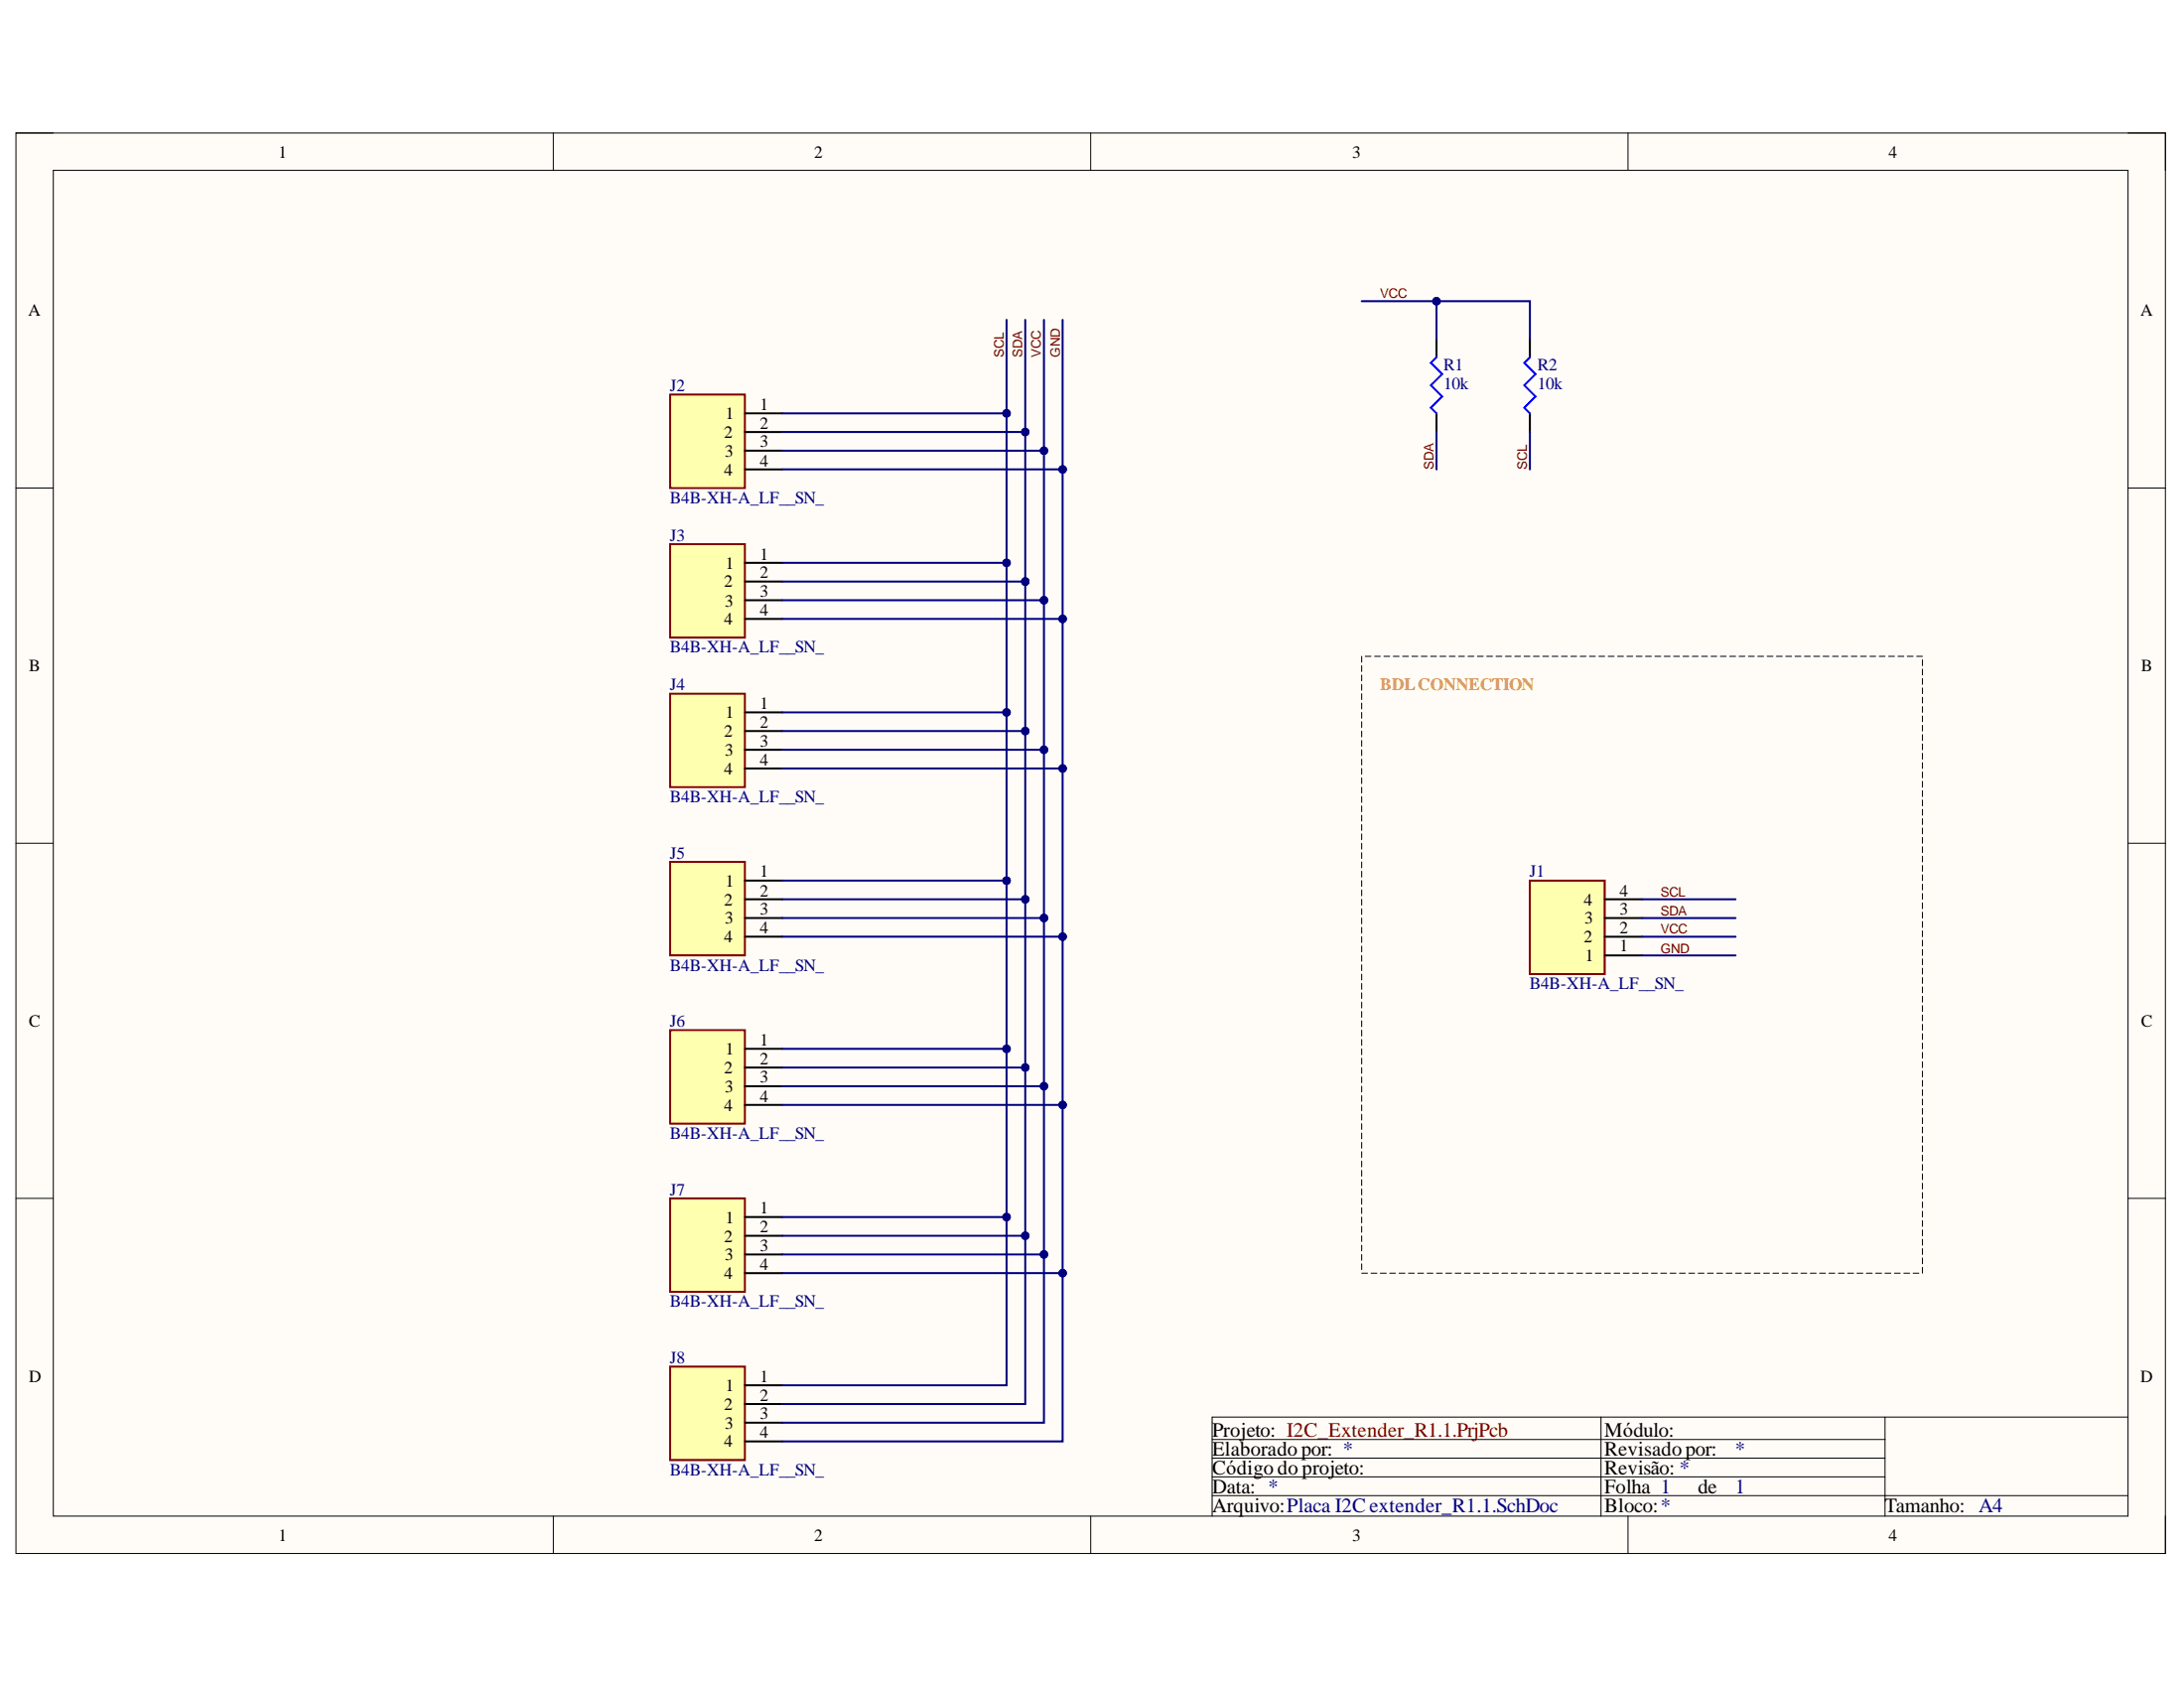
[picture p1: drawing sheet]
<svg xmlns="http://www.w3.org/2000/svg" width="279mm" height="216mm" viewBox="0 0 279 216" stroke-linecap="round" stroke-linejoin="round" font-family="sans-serif">
<path d="M2 17h275v181.7h-275z" fill-rule="evenodd" fill="#fffcf8"/>
<path d="M2 17h275v181.7h-275z" fill="none" stroke="#000" stroke-width=".13"/>
<path d="M6.8 21.8h265.4v172.1h-265.4z" fill-rule="evenodd" fill="#fffcf8"/>
<g fill="none" stroke="#000" stroke-width=".13">
<path d="M2 17h4.8M70.8 17v4.8M139.5 17v4.8M208.3 17v4.8M272.2 17h4.8v4.8M6.8 21.8h265.4v172.1h-265.4zM2 62.4h4.8M272.2 62.4h4.8M2 107.9h4.8M272.2 107.9h4.8M2 153.3h4.8M272.2 153.3h4.8"/>
<path d="M70.8 193.9v4.8M139.5 193.9v4.8M155.1 184.1h86.1M155.1 186.5h86.1M155.1 191.3h117.1M155.1 188.9h86.1M204.8 181.3v12.6M208.3 193.9v4.8M241.2 181.3v12.6M272.2 181.3h-117.1v12.6M277 193.9v4.8"/>
</g>
<path d="M85.7 50.5h9.6v11.9h-9.6z" fill-rule="evenodd" fill="#ffffb0"/>
<path d="M85.7 50.5h9.6v11.9h-9.6z" fill="none" stroke="#800000" stroke-width=".25"/>
<path d="M95.3 52.9h4.8M95.3 55.3h4.8M95.3 57.6h4.8M95.3 60h4.8" fill="none" stroke="#000" stroke-width=".25"/>
<path d="M85.7 69.6h9.6v12h-9.6z" fill-rule="evenodd" fill="#ffffb0"/>
<path d="M85.7 69.6h9.6v12h-9.6z" fill="none" stroke="#800000" stroke-width=".25"/>
<path d="M95.3 72h4.8M95.3 74.4h4.8M95.3 76.8h4.8M95.3 79.2h4.8" fill="none" stroke="#000" stroke-width=".25"/>
<path d="M85.7 88.7h9.6v12h-9.6z" fill-rule="evenodd" fill="#ffffb0"/>
<path d="M85.7 88.7h9.6v12h-9.6z" fill="none" stroke="#800000" stroke-width=".25"/>
<path d="M95.3 91.1h4.8M95.3 93.5h4.8M95.3 95.9h4.8M95.3 98.3h4.8" fill="none" stroke="#000" stroke-width=".25"/>
<path d="M85.7 110.2h9.6v12h-9.6z" fill-rule="evenodd" fill="#ffffb0"/>
<path d="M85.7 110.2h9.6v12h-9.6z" fill="none" stroke="#800000" stroke-width=".25"/>
<path d="M95.3 112.6h4.8M95.3 115h4.8M95.3 117.4h4.8M95.3 119.8h4.8" fill="none" stroke="#000" stroke-width=".25"/>
<path d="M85.7 131.8h9.6v11.9h-9.6z" fill-rule="evenodd" fill="#ffffb0"/>
<path d="M85.7 131.8h9.6v11.9h-9.6z" fill="none" stroke="#800000" stroke-width=".25"/>
<path d="M95.3 134.1h4.8M95.3 136.5h4.8M95.3 138.9h4.8M95.3 141.3h4.8" fill="none" stroke="#000" stroke-width=".25"/>
<path d="M85.7 153.3h9.6v11.9h-9.6z" fill-rule="evenodd" fill="#ffffb0"/>
<path d="M85.7 153.3h9.6v11.9h-9.6z" fill="none" stroke="#800000" stroke-width=".25"/>
<path d="M95.3 155.7h4.8M95.3 158.1h4.8M95.3 160.4h4.8M95.3 162.8h4.8" fill="none" stroke="#000" stroke-width=".25"/>
<path d="M85.7 174.8h9.6v11.9h-9.6z" fill-rule="evenodd" fill="#ffffb0"/>
<path d="M85.7 174.8h9.6v11.9h-9.6z" fill="none" stroke="#800000" stroke-width=".25"/>
<path d="M183.8 43.3v2.4M183.8 52.9v2.4M195.7 43.3v2.4M195.7 52.9v2.4M95.3 177.2h4.8M95.3 179.6h4.8M95.3 182h4.8M95.3 184.4h4.8" fill="none" stroke="#000" stroke-width=".25"/>
<path d="M183.8 45.7l-.7 .7 1.4 1.5-1.4 1.4 1.4 1.4-1.4 1.5 .7 .7M195.7 45.7l-.7 .7 1.4 1.5-1.4 1.4 1.4 1.4-1.4 1.5 .7 .7" fill="none" stroke="#00f" stroke-width=".25"/>
<path d="M128.8 40.9v12h-28.7" fill="none" stroke="#000080" stroke-width=".25"/>
<circle cx="128.8" cy="52.9" r=".48" fill="#000080"/>
<circle cx="128.8" cy="52.9" r=".48" fill="none" stroke="#000080" stroke-width=".13"/>
<path d="M128.8 52.9v19.1h-28.7" fill="none" stroke="#000080" stroke-width=".25"/>
<circle cx="128.8" cy="52.9" r=".48" fill="#000080"/>
<circle cx="128.8" cy="52.9" r=".48" fill="none" stroke="#000080" stroke-width=".13"/>
<circle cx="128.8" cy="72" r=".48" fill="#000080"/>
<circle cx="128.8" cy="72" r=".48" fill="none" stroke="#000080" stroke-width=".13"/>
<path d="M128.8 72v19.1h-28.7" fill="none" stroke="#000080" stroke-width=".25"/>
<circle cx="128.8" cy="91.1" r=".48" fill="#000080"/>
<circle cx="128.8" cy="91.1" r=".48" fill="none" stroke="#000080" stroke-width=".13"/>
<circle cx="128.8" cy="72" r=".48" fill="#000080"/>
<circle cx="128.8" cy="72" r=".48" fill="none" stroke="#000080" stroke-width=".13"/>
<path d="M128.8 91.1v21.5h-28.7" fill="none" stroke="#000080" stroke-width=".25"/>
<circle cx="128.8" cy="91.1" r=".48" fill="#000080"/>
<circle cx="128.8" cy="91.1" r=".48" fill="none" stroke="#000080" stroke-width=".13"/>
<circle cx="128.8" cy="112.6" r=".48" fill="#000080"/>
<circle cx="128.8" cy="112.6" r=".48" fill="none" stroke="#000080" stroke-width=".13"/>
<path d="M128.8 112.6v21.5h-28.7" fill="none" stroke="#000080" stroke-width=".25"/>
<circle cx="128.8" cy="134.2" r=".48" fill="#000080"/>
<circle cx="128.8" cy="134.2" r=".48" fill="none" stroke="#000080" stroke-width=".13"/>
<circle cx="128.8" cy="112.6" r=".48" fill="#000080"/>
<circle cx="128.8" cy="112.6" r=".48" fill="none" stroke="#000080" stroke-width=".13"/>
<path d="M128.8 134.1v21.6h-28.7" fill="none" stroke="#000080" stroke-width=".25"/>
<circle cx="128.8" cy="155.7" r=".48" fill="#000080"/>
<circle cx="128.8" cy="155.7" r=".48" fill="none" stroke="#000080" stroke-width=".13"/>
<circle cx="128.8" cy="134.2" r=".48" fill="#000080"/>
<circle cx="128.8" cy="134.2" r=".48" fill="none" stroke="#000080" stroke-width=".13"/>
<path d="M100.1 55.3h31.1" fill="none" stroke="#000080" stroke-width=".25"/>
<circle cx="131.2" cy="55.3" r=".48" fill="#000080"/>
<circle cx="131.2" cy="55.3" r=".48" fill="none" stroke="#000080" stroke-width=".13"/>
<path d="M100.1 74.4h31.1" fill="none" stroke="#000080" stroke-width=".25"/>
<circle cx="131.2" cy="74.4" r=".48" fill="#000080"/>
<circle cx="131.2" cy="74.4" r=".48" fill="none" stroke="#000080" stroke-width=".13"/>
<path d="M131.2 74.4v19.1" fill="none" stroke="#000080" stroke-width=".25"/>
<circle cx="131.2" cy="93.5" r=".48" fill="#000080"/>
<circle cx="131.2" cy="93.5" r=".48" fill="none" stroke="#000080" stroke-width=".13"/>
<circle cx="131.2" cy="74.4" r=".48" fill="#000080"/>
<circle cx="131.2" cy="74.4" r=".48" fill="none" stroke="#000080" stroke-width=".13"/>
<path d="M100.1 115h31.1" fill="none" stroke="#000080" stroke-width=".25"/>
<circle cx="131.2" cy="115" r=".48" fill="#000080"/>
<circle cx="131.2" cy="115" r=".48" fill="none" stroke="#000080" stroke-width=".13"/>
<path d="M100.1 136.5h31.1" fill="none" stroke="#000080" stroke-width=".25"/>
<circle cx="131.2" cy="136.5" r=".48" fill="#000080"/>
<circle cx="131.2" cy="136.5" r=".48" fill="none" stroke="#000080" stroke-width=".13"/>
<path d="M100.1 57.6h33.5" fill="none" stroke="#000080" stroke-width=".25"/>
<circle cx="133.6" cy="57.6" r=".48" fill="#000080"/>
<circle cx="133.6" cy="57.6" r=".48" fill="none" stroke="#000080" stroke-width=".13"/>
<path d="M100.1 60h35.8" fill="none" stroke="#000080" stroke-width=".25"/>
<circle cx="135.9" cy="60" r=".48" fill="#000080"/>
<circle cx="135.9" cy="60" r=".48" fill="none" stroke="#000080" stroke-width=".13"/>
<path d="M100.1 76.8h33.5" fill="none" stroke="#000080" stroke-width=".25"/>
<circle cx="133.6" cy="76.8" r=".48" fill="#000080"/>
<circle cx="133.6" cy="76.8" r=".48" fill="none" stroke="#000080" stroke-width=".13"/>
<path d="M100.1 79.2h35.8" fill="none" stroke="#000080" stroke-width=".25"/>
<circle cx="135.9" cy="79.2" r=".48" fill="#000080"/>
<circle cx="135.9" cy="79.2" r=".48" fill="none" stroke="#000080" stroke-width=".13"/>
<path d="M100.1 93.5h31.1v64.6h-31.1" fill="none" stroke="#000080" stroke-width=".25"/>
<circle cx="131.2" cy="158.1" r=".48" fill="#000080"/>
<circle cx="131.2" cy="158.1" r=".48" fill="none" stroke="#000080" stroke-width=".13"/>
<circle cx="131.2" cy="136.5" r=".48" fill="#000080"/>
<circle cx="131.2" cy="136.5" r=".48" fill="none" stroke="#000080" stroke-width=".13"/>
<circle cx="131.2" cy="115" r=".48" fill="#000080"/>
<circle cx="131.2" cy="115" r=".48" fill="none" stroke="#000080" stroke-width=".13"/>
<circle cx="131.2" cy="93.5" r=".48" fill="#000080"/>
<circle cx="131.2" cy="93.5" r=".48" fill="none" stroke="#000080" stroke-width=".13"/>
<path d="M100.1 95.9h33.5" fill="none" stroke="#000080" stroke-width=".25"/>
<circle cx="133.6" cy="95.9" r=".48" fill="#000080"/>
<circle cx="133.6" cy="95.9" r=".48" fill="none" stroke="#000080" stroke-width=".13"/>
<path d="M100.1 98.3h35.8" fill="none" stroke="#000080" stroke-width=".25"/>
<circle cx="135.9" cy="98.3" r=".48" fill="#000080"/>
<circle cx="135.9" cy="98.3" r=".48" fill="none" stroke="#000080" stroke-width=".13"/>
<path d="M100.1 117.4h33.5" fill="none" stroke="#000080" stroke-width=".25"/>
<circle cx="133.6" cy="117.4" r=".48" fill="#000080"/>
<circle cx="133.6" cy="117.4" r=".48" fill="none" stroke="#000080" stroke-width=".13"/>
<path d="M100.1 119.8h35.8" fill="none" stroke="#000080" stroke-width=".25"/>
<circle cx="135.9" cy="119.8" r=".48" fill="#000080"/>
<circle cx="135.9" cy="119.8" r=".48" fill="none" stroke="#000080" stroke-width=".13"/>
<path d="M100.1 138.9h33.5" fill="none" stroke="#000080" stroke-width=".25"/>
<circle cx="133.6" cy="138.9" r=".48" fill="#000080"/>
<circle cx="133.6" cy="138.9" r=".48" fill="none" stroke="#000080" stroke-width=".13"/>
<path d="M100.1 141.3h35.8" fill="none" stroke="#000080" stroke-width=".25"/>
<circle cx="135.9" cy="141.3" r=".48" fill="#000080"/>
<circle cx="135.9" cy="141.3" r=".48" fill="none" stroke="#000080" stroke-width=".13"/>
<path d="M128.8 155.7v21.5h-28.7" fill="none" stroke="#000080" stroke-width=".25"/>
<circle cx="128.8" cy="155.7" r=".48" fill="#000080"/>
<circle cx="128.8" cy="155.7" r=".48" fill="none" stroke="#000080" stroke-width=".13"/>
<path d="M131.2 158.1v21.5h-31.1" fill="none" stroke="#000080" stroke-width=".25"/>
<circle cx="131.2" cy="158.1" r=".48" fill="#000080"/>
<circle cx="131.2" cy="158.1" r=".48" fill="none" stroke="#000080" stroke-width=".13"/>
<path d="M133.6 160.5v21.5h-33.5" fill="none" stroke="#000080" stroke-width=".25"/>
<circle cx="133.6" cy="160.4" r=".48" fill="#000080"/>
<circle cx="133.6" cy="160.4" r=".48" fill="none" stroke="#000080" stroke-width=".13"/>
<path d="M135.9 162.8v21.6h-35.8" fill="none" stroke="#000080" stroke-width=".25"/>
<circle cx="135.9" cy="162.8" r=".48" fill="#000080"/>
<circle cx="135.9" cy="162.8" r=".48" fill="none" stroke="#000080" stroke-width=".13"/>
<path d="M135.9 40.9v121.9h-35.8" fill="none" stroke="#000080" stroke-width=".25"/>
<circle cx="135.9" cy="162.8" r=".48" fill="#000080"/>
<circle cx="135.9" cy="162.8" r=".48" fill="none" stroke="#000080" stroke-width=".13"/>
<circle cx="135.9" cy="141.3" r=".48" fill="#000080"/>
<circle cx="135.9" cy="141.3" r=".48" fill="none" stroke="#000080" stroke-width=".13"/>
<circle cx="135.9" cy="119.8" r=".48" fill="#000080"/>
<circle cx="135.9" cy="119.8" r=".48" fill="none" stroke="#000080" stroke-width=".13"/>
<circle cx="135.9" cy="98.3" r=".48" fill="#000080"/>
<circle cx="135.9" cy="98.3" r=".48" fill="none" stroke="#000080" stroke-width=".13"/>
<circle cx="135.9" cy="79.2" r=".48" fill="#000080"/>
<circle cx="135.9" cy="79.2" r=".48" fill="none" stroke="#000080" stroke-width=".13"/>
<circle cx="135.9" cy="60" r=".48" fill="#000080"/>
<circle cx="135.9" cy="60" r=".48" fill="none" stroke="#000080" stroke-width=".13"/>
<path d="M133.6 40.9v119.5h-33.5" fill="none" stroke="#000080" stroke-width=".25"/>
<circle cx="133.6" cy="160.4" r=".48" fill="#000080"/>
<circle cx="133.6" cy="160.4" r=".48" fill="none" stroke="#000080" stroke-width=".13"/>
<circle cx="133.6" cy="138.9" r=".48" fill="#000080"/>
<circle cx="133.6" cy="138.9" r=".48" fill="none" stroke="#000080" stroke-width=".13"/>
<circle cx="133.6" cy="117.4" r=".48" fill="#000080"/>
<circle cx="133.6" cy="117.4" r=".48" fill="none" stroke="#000080" stroke-width=".13"/>
<circle cx="133.6" cy="95.9" r=".48" fill="#000080"/>
<circle cx="133.6" cy="95.9" r=".48" fill="none" stroke="#000080" stroke-width=".13"/>
<circle cx="133.6" cy="76.8" r=".48" fill="#000080"/>
<circle cx="133.6" cy="76.8" r=".48" fill="none" stroke="#000080" stroke-width=".13"/>
<circle cx="133.6" cy="57.6" r=".48" fill="#000080"/>
<circle cx="133.6" cy="57.6" r=".48" fill="none" stroke="#000080" stroke-width=".13"/>
<path d="M131.2 40.9v33.5" fill="none" stroke="#000080" stroke-width=".25"/>
<circle cx="131.2" cy="74.4" r=".48" fill="#000080"/>
<circle cx="131.2" cy="74.4" r=".48" fill="none" stroke="#000080" stroke-width=".13"/>
<circle cx="131.2" cy="55.3" r=".48" fill="#000080"/>
<circle cx="131.2" cy="55.3" r=".48" fill="none" stroke="#000080" stroke-width=".13"/>
<path d="M183.8 43.3v-4.8h11.9v4.8M183.8 55.3v4.7M195.7 55.3v4.7" fill="none" stroke="#000080" stroke-width=".25"/>
<circle cx="183.8" cy="38.5" r=".48" fill="#000080"/>
<circle cx="183.8" cy="38.5" r=".48" fill="none" stroke="#000080" stroke-width=".13"/>
<path d="M174.2 38.5h9.6" fill="none" stroke="#000080" stroke-width=".25"/>
<circle cx="183.8" cy="38.5" r=".48" fill="#000080"/>
<circle cx="183.8" cy="38.5" r=".48" fill="none" stroke="#000080" stroke-width=".13"/>
<path d="M195.7 112.6h9.6v12h-9.6z" fill-rule="evenodd" fill="#ffffb0"/>
<path d="M195.7 112.6h9.6v12h-9.6z" fill="none" stroke="#800000" stroke-width=".25"/>
<path d="M205.3 119.8h4.8M205.3 117.4h4.8M205.3 115h4.8M205.3 122.2h4.8" fill="none" stroke="#000" stroke-width=".25"/>
<path d="M210.1 119.8h11.9M210.1 117.4h11.9M210.1 115h11.9M210.1 122.2h11.9" fill="none" stroke="#000080" stroke-width=".25"/>
<g fill="none" stroke="#000" stroke-width=".13">
<path d="M174.2 83.9v.8M174.2 85.1v.8M174.2 86.3v.8M174.2 87.5v.8M174.2 88.7v.8M174.2 89.9v.8M174.2 91.1v.8M174.2 92.3v.8M174.2 93.5v.8M174.2 94.7v.8M174.2 95.9v.7M174.2 97.1v.7"/>
<path d="M174.2 98.3v.7M174.2 99.5v.7M174.7 83.9h.7M175.9 83.9h.7M177 83.9h.8M178.2 83.9h.8M179.4 83.9h.8M180.6 83.9h.8M181.8 83.9h.8M183 83.9h.8M184.2 83.9h.8M185.4 83.9h.8"/>
<path d="M186.6 83.9h.8M187.8 83.9h.8M189 83.9h.7M190.2 83.9h.7M191.4 83.9h.7M192.6 83.9h.7M193.8 83.9h.7M195 83.9h.7M196.2 83.9h.7M197.4 83.9h.7M198.6 83.9h.7M199.8 83.9h.7"/>
<path d="M201 83.9h.7M202.2 83.9h.7M203.3 83.9h.8M204.5 83.9h.8M205.7 83.9h.8M206.9 83.9h.8M208.1 83.9h.8M209.3 83.9h.8M210.5 83.9h.8M211.7 83.9h.8M212.9 83.9h.8M214.1 83.9h.8"/>
<path d="M215.3 83.9h.7M216.5 83.9h.7M217.7 83.9h.7M218.9 83.9h.7M220.1 83.9h.7M221.3 83.9h.7M222.5 83.9h.7M223.7 83.9h.7M224.9 83.9h.7M226.1 83.9h.7M227.3 83.9h.7M228.5 83.9h.7"/>
<path d="M229.6 83.9h.8M230.8 83.9h.8M232 83.9h.8M233.2 83.9h.8M234.4 83.9h.8M235.6 83.9h.8M236.8 83.9h.8M238 83.9h.8M239.2 83.9h.8M240.4 83.9h.8M241.6 83.9h.8M242.8 83.9h.8"/>
<path d="M244 83.9h.7M245.2 83.9h.7M245.9 84.4v.7M245.9 85.6v.7M245.9 86.8v.7M245.9 88v.7M245.9 89.2v.7M245.9 90.4v.7M245.9 91.6v.7M245.9 92.8v.7M245.9 94v.7M245.9 95.2v.7"/>
<path d="M245.9 96.3v.8M245.9 97.5v.8M245.9 98.7v.8M245.9 99.9v.8M174.2 100.7v.7M174.2 101.9v.7M174.2 103.1v.7M174.2 104.3v.7M174.2 105.5v.7M174.2 106.7v.7M174.2 107.9v.7M174.2 109v.8"/>
<path d="M174.2 110.2v.8M174.2 111.4v.8M174.2 112.6v.8M174.2 113.8v.8M174.2 115v.8M174.2 116.2v.8M174.2 117.4v.8M174.2 118.6v.8M174.2 119.8v.8M245.9 101.1v.8M245.9 102.3v.8M245.9 103.5v.8"/>
<path d="M245.9 104.7v.8M245.9 105.9v.8M245.9 107.1v.8M245.9 108.3v.7M245.9 109.5v.7M245.9 110.7v.7M245.9 111.9v.7M245.9 113.1v.7M245.9 114.3v.7M245.9 115.5v.7M245.9 116.7v.7M245.9 117.9v.7"/>
<path d="M245.9 119.1v.7M174.2 121v.7M174.2 122.2v.7M174.2 123.4v.7M174.2 124.6v.7M174.2 125.8v.7M174.2 127v.7M174.2 128.2v.7M174.2 129.4v.7M174.2 130.6v.7M174.2 131.8v.7M174.2 133v.7"/>
<path d="M174.2 134.1v.8M174.2 135.3v.8M174.2 136.5v.8M174.2 137.7v.8M174.2 138.9v.8M245.9 120.3v.7M245.9 121.4v.8M245.9 122.6v.8M245.9 123.8v.8M245.9 125v.8M245.9 126.2v.8M245.9 127.4v.8"/>
<path d="M245.9 128.6v.8M245.9 129.8v.8M245.9 131v.8M245.9 132.2v.8M245.9 133.4v.7M245.9 134.6v.7M245.9 135.8v.7M245.9 137v.7M245.9 138.2v.7M245.9 139.4v.7M174.2 140.1v.8M174.2 141.3v.8"/>
<path d="M174.2 142.5v.8M174.2 143.7v.8M174.2 144.9v.8M174.2 146.1v.8M174.2 147.3v.8M174.2 148.5v.7M174.2 149.7v.7M174.2 150.9v.7M174.2 152.1v.7M174.2 153.3v.7M174.2 154.5v.7M174.2 155.7v.7"/>
<path d="M174.2 156.9v.7M174.2 158.1v.7M174.2 159.3v.7M245.9 140.6v.7M245.9 141.8v.7M245.9 143v.7M245.9 144.2v.7M245.9 145.4v.7M245.9 146.6v.7M245.9 147.7v.8M245.9 148.9v.8M245.9 150.1v.8"/>
<path d="M245.9 151.3v.8M245.9 152.5v.8M245.9 153.7v.8M245.9 154.9v.8M245.9 156.1v.8M245.9 157.3v.8M245.9 158.5v.8M245.9 159.7v.8M174.2 160.5v.7M174.2 161.6v.8M174.2 162.8h.8M175.4 162.8h.7"/>
<path d="M176.6 162.8h.7M177.8 162.8h.7M179 162.8h.7M180.2 162.8h.7M181.4 162.8h.7M182.6 162.8h.7M183.8 162.8h.7M185 162.8h.7M186.2 162.8h.7M187.4 162.8h.7M188.6 162.8h.7M189.7 162.8h.8"/>
<path d="M190.9 162.8h.8M192.1 162.8h.8M193.3 162.8h.8M194.5 162.8h.8M195.7 162.8h.8M196.9 162.8h.8M198.1 162.8h.8M199.3 162.8h.8M200.5 162.8h.8M201.7 162.8h.7M202.9 162.8h.7M204.1 162.8h.7"/>
<path d="M205.3 162.8h.7M206.5 162.8h.7M207.7 162.8h.7M208.9 162.8h.7M210.1 162.8h.7M211.3 162.8h.7M212.5 162.8h.7M213.7 162.8h.7M214.9 162.8h.7M216 162.8h.8M217.2 162.8h.8M218.4 162.8h.8"/>
<path d="M219.6 162.8h.8M220.8 162.8h.8M222 162.8h.8M223.2 162.8h.8M224.4 162.8h.8M225.6 162.8h.8M226.8 162.8h.8M228 162.8h.7M229.2 162.8h.8M230.4 162.8h.7M231.6 162.8h.7M232.8 162.8h.7"/>
<path d="M234 162.8h.7M235.2 162.8h.7M236.4 162.8h.7M237.6 162.8h.7M238.8 162.8h.7M240 162.8h.7M241.2 162.8h.7M242.4 162.8h.7M243.6 162.8h.7M244.7 162.8h.8M245.9 160.9v.7M245.9 162.1v.7"/>
</g>
<g font-size="2.6">
<text x="155.1" y="183.8">Projeto: I2C_Extender_R1.1.PrjPcb</text>
<text x="205.2" y="183.8">Módulo:</text>
<text x="155.1" y="186.2">Elaborado por: *</text>
<text x="155.1" y="188.6">Código do projeto:</text>
<text x="155.1" y="191">Data: *</text>
<text x="205.2" y="186.2">Revisado por:</text>
<text x="205.2" y="188.6">Revisão: *</text>
<text x="205.2" y="191">Folha 1</text>
<text x="217.3" y="191">de</text>
<text x="155.1" y="193.4">Arquivo:Placa I2C extender_R1.1.SchDoc</text>
<text x="205.2" y="193.4">Bloco:*</text>
<text x="241.1" y="193.4">Tamanho: A4</text>
</g>
<g font-size="2.6" fill="#000080">
<text x="222" y="186.2">*</text>
<text x="222" y="191">1</text>
</g>
<g font-size="2.2">
<text x="35.6" y="20.1">1</text>
<text x="104.1" y="20.1">2</text>
<text x="173" y="20.1">3</text>
<text x="241.6" y="20.1">4</text>
<text x="3.6" y="40.4">A</text>
<text x="273.8" y="40.4">A</text>
<text x="92.8" y="53.6">1</text>
<text x="97.2" y="52.5">1</text>
<text x="92.6" y="56">2</text>
<text x="92.7" y="58.4">3</text>
<text x="97.2" y="54.8">2</text>
<text x="97.2" y="57.2">3</text>
<text x="97.2" y="59.6">4</text>
<text x="92.6" y="60.8">4</text>
<text x="97.2" y="71.6">1</text>
<text x="92.6" y="75.1">2</text>
<text x="92.7" y="77.6">3</text>
<text x="92.8" y="72.8">1</text>
<text x="97.2" y="73.9">2</text>
<text x="97.2" y="76.3">3</text>
<text x="92.6" y="79.9">4</text>
<text x="97.2" y="78.8">4</text>
<text x="3.7" y="85.9">B</text>
<text x="273.9" y="85.9">B</text>
<text x="92.6" y="94.2">2</text>
<text x="92.8" y="91.9">1</text>
<text x="97.2" y="90.7">1</text>
<text x="97.2" y="93.1">2</text>
<text x="97.2" y="95.5">3</text>
<text x="92.6" y="99.1">4</text>
<text x="92.7" y="96.7">3</text>
<text x="97.2" y="97.9">4</text>
<text x="92.8" y="113.4">1</text>
<text x="97.2" y="112.2">1</text>
<text x="92.6" y="115.8">2</text>
<text x="92.7" y="118.2">3</text>
<text x="97.2" y="114.6">2</text>
<text x="97.2" y="117">3</text>
<text x="97.2" y="119.4">4</text>
<text x="202.6" y="115.8">4</text>
<text x="202.7" y="118.2">3</text>
<text x="207.2" y="119.4">2</text>
<text x="207.2" y="117">3</text>
<text x="207.2" y="114.6">4</text>
<text x="92.6" y="120.5">4</text>
<text x="202.6" y="120.5">2</text>
<text x="202.8" y="123">1</text>
<text x="207.2" y="121.7">1</text>
<text x="3.7" y="131.4">C</text>
<text x="273.9" y="131.4">C</text>
<text x="92.6" y="137.3">2</text>
<text x="92.8" y="134.9">1</text>
<text x="97.2" y="133.7">1</text>
<text x="97.2" y="136.1">2</text>
<text x="92.6" y="142.1">4</text>
<text x="92.7" y="139.7">3</text>
<text x="97.2" y="138.5">3</text>
<text x="97.2" y="140.9">4</text>
<text x="97.2" y="155.2">1</text>
<text x="92.6" y="158.9">2</text>
<text x="92.7" y="161.2">3</text>
<text x="92.8" y="156.4">1</text>
<text x="97.2" y="157.6">2</text>
<text x="97.2" y="160">3</text>
<text x="92.6" y="163.6">4</text>
<text x="97.2" y="162.4">4</text>
<text x="3.7" y="176.8">D</text>
<text x="92.8" y="178">1</text>
<text x="97.2" y="176.8">1</text>
<text x="97.2" y="179.2">2</text>
<text x="273.8" y="176.8">D</text>
<text x="92.6" y="180.3">2</text>
<text x="92.6" y="185.1">4</text>
<text x="92.7" y="182.7">3</text>
<text x="97.2" y="181.5">3</text>
<text x="97.2" y="183.9">4</text>
<text x="35.6" y="197.1">1</text>
<text x="104.1" y="197.1">2</text>
<text x="173" y="197.1">3</text>
<text x="241.6" y="197.1">4</text>
</g>
<g font-size="2.2" fill="#000080">
<text x="184.7" y="47.4">R1</text>
<text x="196.7" y="47.4">R2</text>
<text x="85.7" y="50.1">J2</text>
<text x="184.7" y="49.8">10k</text>
<text x="196.7" y="49.8">10k</text>
<text x="85.7" y="64.4">B4B-XH-A_LF__SN_</text>
<text x="85.7" y="69.2">J3</text>
<text x="85.7" y="83.5">B4B-XH-A_LF__SN_</text>
<text x="85.7" y="88.3">J4</text>
<text x="85.7" y="102.6">B4B-XH-A_LF__SN_</text>
<text x="85.7" y="109.8">J5</text>
<text x="195.7" y="112.2">J1</text>
<text x="85.7" y="124.2">B4B-XH-A_LF__SN_</text>
<text x="85.7" y="131.4">J6</text>
<text x="195.7" y="126.5">B4B-XH-A_LF__SN_</text>
<text x="85.7" y="145.7">B4B-XH-A_LF__SN_</text>
<text x="85.7" y="152.9">J7</text>
<text x="85.7" y="167.1">B4B-XH-A_LF__SN_</text>
<text x="85.7" y="174.3">J8</text>
<text x="85.7" y="188.7">B4B-XH-A_LF__SN_</text>
</g>
<text font-size="2.2" fill="#f90" x="176.6" y="88.3">BDLCONNECTION</text>
<g font-size="1.7" fill="#800000">
<text x="176.6" y="38.2">VCC</text>
<text x="128.4" y="45.7" transform="rotate(-90 128.4 45.7)">SCL</text>
<text x="130.8" y="45.7" transform="rotate(-90 130.8 45.7)">SDA</text>
<text x="133.2" y="45.7" transform="rotate(-90 133.2 45.7)">VCC</text>
<text x="135.6" y="45.7" transform="rotate(-90 135.6 45.7)">GND</text>
<text x="183.4" y="60.1" transform="rotate(-90 183.4 60.1)">SDA</text>
<text x="195.3" y="60.1" transform="rotate(-90 195.3 60.1)">SCL</text>
<text x="212.4" y="119.4">VCC</text>
<text x="212.4" y="117.1">SDA</text>
<text x="212.4" y="114.7">SCL</text>
<text x="212.4" y="121.9">GND</text>
</g>
</svg>
